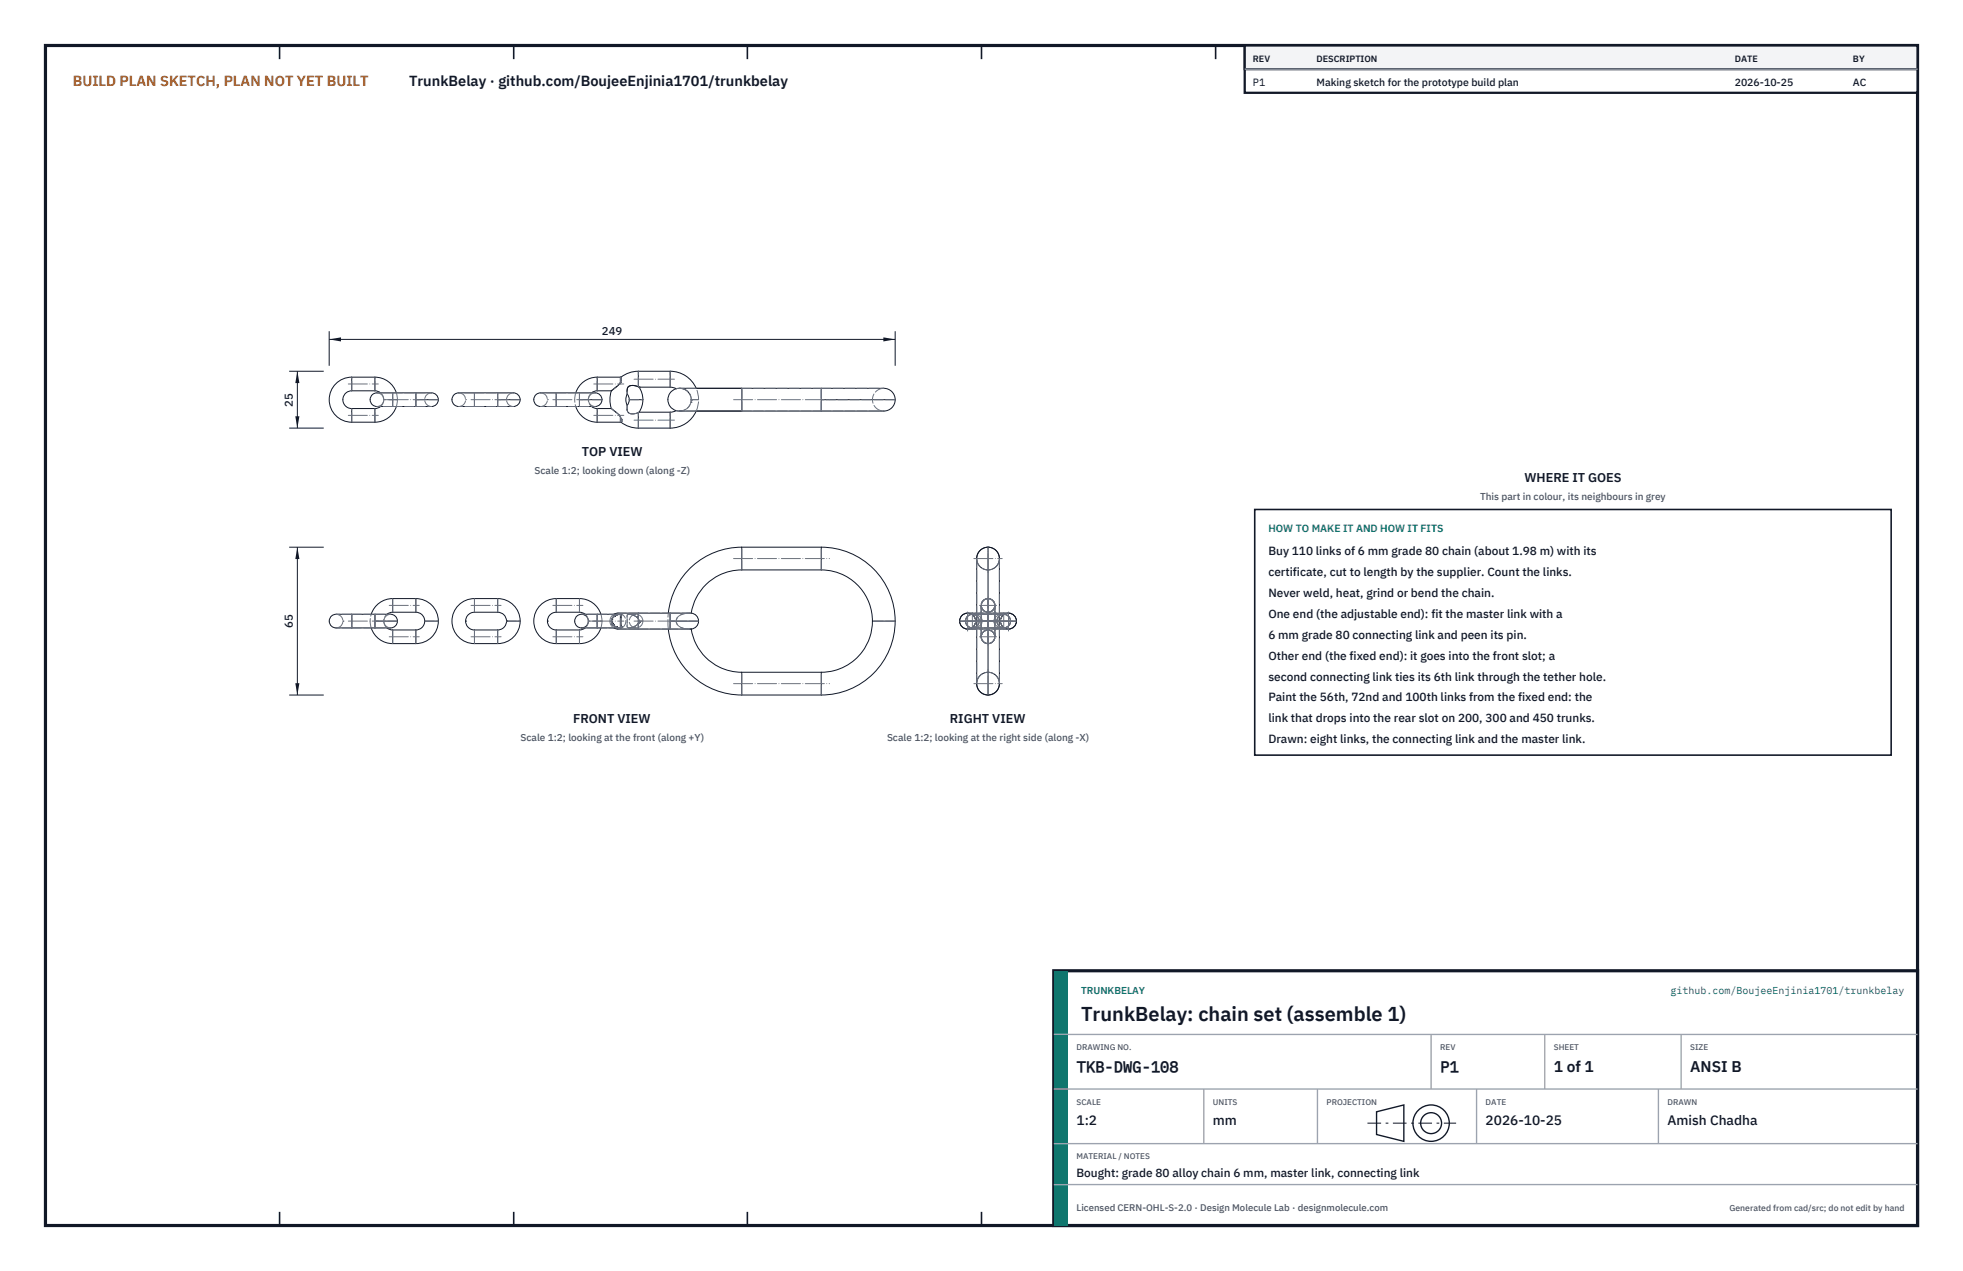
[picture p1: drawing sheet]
<svg xmlns="http://www.w3.org/2000/svg" width="432mm" height="279mm" viewBox="0 0 432 279" stroke-linecap="round" stroke-linejoin="round" font-family="sans-serif">
<path d="M10 10h411.8v259.4h-411.8z" fill="none" stroke="#111827" stroke-width=".7" stroke-linecap="butt"/>
<g fill="none" stroke="#111827" stroke-width=".35">
<path d="M61.5 10v3M113 10v3M164.4 10v3M215.9 10v3M267.4 10v3M318.9 10v3M370.3 10v3M61.5 266.4v3M113 266.4v3M164.4 266.4v3M215.9 266.4v3M267.4 266.4v3"/>
<path d="M318.9 266.4v3M370.3 266.4v3"/>
</g>
<g fill="none" stroke="#111727" stroke-width=".22">
<path d="M75.4 87.9h.1M77.4 89.8v3M77.4 82.9a5 5 0 0 0-5 5 5 5 0 0 0 5 4.9M77.4 82.9v3M77.4 85.9a1.95 1.95 0 0 0-2 2 1.95 1.95 0 0 0 2 1.9M77.4 85.9h5.1M77.4 82.9h5.1M77.4 92.8h5.1M77.4 89.8h5.1M82.5 82.9v3M82.5 82.9a4.9 4.9 0 0 1 4.7 3.5M82.5 89.8v3"/>
<path d="M82.5 85.9l.6 .1 .6 .4M83.7 89.4l-.6 .3-.6 .1M86.4 86.4v3M86.4 86.4h-2.3a2.13 2.13 0 0 0-2.6 1.1 1.68 1.68 0 0 0 2.2 1.9h2.7M86.4 86.4h5.1M86.4 89.4h5.1M87.2 89.4a4.9 4.9 0 0 1-4.7 3.4M91.5 86.4h2.4a2.66 2.66 0 0 1 2.2 .6l.3 .9M91.5 86.4v1.5M91.5 87.9v1.5M91.5 87.9h4.9M96.4 87.9a1.72 1.72 0 0 1-2.2 1.5h-2.7"/>
<path d="M104.4 86.4v3M104.4 86.4h-2.6a1.78 1.78 0 0 0-2.3 1.8 2.05 2.05 0 0 0 2.5 1.2h2.4M104.4 86.4h5.1M104.4 89.4h5.1M109.5 86.4h1.2a6.8 6.8 0 0 1 3.1 .3l.5 .7 .1 .5M109.5 86.4v1.5M109.5 87.9v1.5M109.5 87.9h4.9M114.4 87.9a1.76 1.76 0 0 1-2.3 1.5h-2.6M122.4 86.4v3M122.4 86.4h-2.6a1.77 1.77 0 0 0-2.3 1.8 2.02 2.02 0 0 0 2.4 1.2h2.5M122.4 86.4h5.1"/>
<path d="M122.4 89.4h5.1M126.6 89.4a5 5 0 0 0 4.8 3.4M127.5 86.4h1.2a6.8 6.8 0 0 1 3.1 .3l.5 .7 .1 .5M127.5 86.4v1.5M127.5 87.9v1.5M127.5 87.9h4.9M130.1 89.4l.6 .3 .7 .1M131.4 82.9v3M131.4 82.9a4.9 4.9 0 0 0-4.8 3.5M131.4 89.8v3M131.4 85.9l-.7 .1-.6 .4M131.4 85.9h3.1"/>
<path d="M131.4 82.9h5.1M131.4 92.8h5.1M131.4 89.8h3.1M132.4 87.9a1.76 1.76 0 0 1-2.3 1.5h-2.6M134.5 89.8l1.8 1.5M134.5 85.9l-.3 1.7 .3 2.2M134.7 90h.1M134.8 85.7l-.3 .2M134.8 90.1h.1M135.1 85.4l-.3 .2M135.1 90.3h.1M135.2 90.4h.1"/>
<path d="M135.2 85.3v.1M135.3 90.4l.3 .3M135.8 84.8l-.4 .4M136.1 91.1l.2 .2M136.3 84.4l-.4 .3M136.3 84.4l-1.8 1.5M136.3 91.3l.2 .3M136.3 84.4h.1M136.3 91.4h.1M136.4 91.6h.1M136.5 91.6h.1M136.5 84.1l-.2 .2"/>
<path d="M136.5 84.1l-.2 .3M136.5 84.1h.1M136.5 91.6l.1 1.2M136.5 82.9v1.2M136.5 91.6v1.2M136.5 82.9h.1M136.5 84h.1M136.6 83.8l-.1 .1M136.6 92h.1M136.6 83.7h.1M136.6 82.9l-.1 1.2M136.6 92.8l1.5 .9 2.3 .4"/>
<path d="M136.6 92.8h-.1M136.6 92.1v.2M136.6 92.7h.1M136.6 83.5v.1M136.6 83.5h.1M136.6 92.2h.1M136.6 92.6v.1M136.6 92.6v.2M136.6 92.6h.1M136.6 92.3h.1M136.6 83.2v.1M136.6 92.4v.1"/>
<path d="M136.6 83.4h.1M136.6 83.4v.1M137.9 90h.1M138 90.1v.2M138 89.1a1.37 1.37 0 0 0 .3 1.6 1.37 1.37 0 0 0 1.6 .2l.5-.2M138 86.6a2.75 2.75 0 0 0 0 2.5M138 86.6l.3 .6 .1 .7M138 90.3h.1M138.4 87.9l-.1 .6-.3 .6M138.4 87.9h3M140.4 81.6l-1.7 .3-2.1 1M140.4 90.7v3.4"/>
<path d="M140.4 81.6v3.4M140.4 85l-.3-.1a1.38 1.38 0 0 0-2.1 .8v.9M140.4 85h-.1a1.51 1.51 0 0 0-2.3 .5l-.1 .6M140.4 85l.2 .1M140.4 81.6h7M140.4 94.1h7M140.5 85.1h.1M140.6 85.1h.1M140.6 85.1l.6 1.3 .2 1.5M140.6 90.6l-.2 .1M140.6 85.1h6.8M140.6 90.6h6.8"/>
<path d="M141.4 87.9l-.2 1.4-.6 1.3M147.4 81.6v3.5M147.4 81.6a6.2 6.2 0 0 1 5.7 3.8h10.1M147.4 90.6v3.5M147.4 85.1l1.3 .4M148.7 90.3l.8 .1M148.7 85.5a2.5 2.5 0 0 0-1.8 2.4 2.5 2.5 0 0 0 1.8 2.4M148.7 90.3l-1.3 .3M149.5 85.4a2.55 2.55 0 0 1 2.4 1.6M149.5 85.4l-.8 .1M149.5 85.4h13.7M149.5 90.4h13.7"/>
<path d="M150.2 90.3l-.7 .1M152 88.4h.1M152 88h.1M152.1 87.8v.1M152.1 87.8h.1M163.2 85.4v5M163.2 90.4h-10.1a6.2 6.2 0 0 1-5.7 3.7M163.2 85.4h17.5M163.2 90.4h17.5M180.7 85.4h12.5a3.3 3.3 0 0 1 3.4 1.3l.3 1.2M180.7 85.4v2.5M180.7 87.9v2.5"/>
<path d="M180.7 87.9h16.2M196.9 87.9a2.68 2.68 0 0 1-3.4 2.5h-12.8M75.4 136.5h.1M77.4 135v3M77.4 135h-2.7a1.61 1.61 0 0 0-2 .7 1.61 1.61 0 0 0 .3 2l.9 .3h3.5M77.4 138h5.1M77.4 135h5.1M81.7 138a5 5 0 0 0 4.7 3.5M82.5 135h2.6a2.18 2.18 0 0 1 2.2 1.1l.1 .4M82.5 135v1.5M82.5 136.5h4.9M82.5 136.5v1.5"/>
<path d="M85.1 138l.6 .4 .7 .1M86.4 131.6a5 5 0 0 0-4.7 3.4M86.4 134.6l-.7 .1-.6 .3M86.4 131.6v3M86.4 138.5v3M86.4 134.6h5.1M86.4 131.6h5.1M86.4 138.5h5.1M87.4 136.5a1.78 1.78 0 0 1-2.3 1.5h-2.6M91.5 131.6a4.9 4.9 0 0 1 4.9 4.9M91.5 134.6a1.95 1.95 0 0 1 1.9 1.9M91.5 131.6v3"/>
<path d="M91.5 138.5v3M93.4 136.5a1.95 1.95 0 0 1-1.9 2M93.4 136.5h3M96.4 136.5a4.9 4.9 0 0 1-4.9 5M102.4 136.5h.1M104.4 131.6a4.9 4.9 0 0 0-5 4.9 4.9 4.9 0 0 0 5 5M104.4 134.6a1.95 1.95 0 0 0-2 1.9 1.95 1.95 0 0 0 2 2M104.4 131.6v3M104.4 138.5v3M104.4 134.6h5.1M104.4 131.6h5.1M104.4 138.5h5.1"/>
<path d="M109.5 131.6a4.9 4.9 0 0 1 4.9 4.9M109.5 134.6a1.95 1.95 0 0 1 1.9 1.9M109.5 131.6v3M109.5 138.5v3M111.4 136.5h.1M111.4 136.5a1.95 1.95 0 0 1-1.9 2M111.4 136.5h3M114.4 136.5a4.9 4.9 0 0 1-4.9 5M120.4 136.5h.1M122.4 131.6a4.9 4.9 0 0 0-5 4.9 4.9 4.9 0 0 0 5 5M122.4 134.6a1.95 1.95 0 0 0-2 1.9 1.95 1.95 0 0 0 2 2M122.4 131.6v3"/>
<path d="M122.4 138.5v3M122.4 134.6h5.1M122.4 131.6h5.1M122.4 138.5h5.1M127.5 131.6a4.9 4.9 0 0 1 4.7 3.4M127.5 134.6l.6 .1 .6 .3M127.5 131.6v3M127.5 138.5v3M127.9 135a1.5 1.5 0 0 0-1.5 1.5 1.5 1.5 0 0 0 1.5 1.5M127.9 135h3.5M127.9 138h3.5M127.9 135a1.5 1.5 0 0 1 1.5 1.5 1.5 1.5 0 0 1-1.5 1.5"/>
<path d="M128.7 138l-.6 .4-.6 .1M131.4 135v3M131.4 135l5.1 .1M131.4 138h4.9M132.2 138a4.9 4.9 0 0 1-4.7 3.5M134.5 136.5v.1M134.5 136.6h.1M134.5 136.5h.1M134.5 136.7v.1M134.5 136.3v.1M134.5 136.3h.1M134.5 136.9h.1"/>
<path d="M134.5 136.1v.2M134.6 136.1h.1M134.6 137h.1M134.6 137.1h.1M134.6 137.1v.1M134.6 137.2h.1M134.7 137.2h.1M134.7 135.9l-.1 .1M134.7 137.3l.1 .1M134.8 137.4h.1M134.8 135.7l-.1 .1M134.9 135.6h.1"/>
<path d="M134.9 137.4h.1M134.9 137.5h.1M135 137.5l.1 .1M135 135.5h.1M135 138l.9 .3M135.1 135.5h.1M135.1 137.7h.1M135.2 135.4h.1M135.2 137.7h.1M135.2 135.3v.1M135.3 135.3h.1M135.4 137.8h.1"/>
<path d="M135.5 137.9h.1M135.6 135.2h-.1M135.6 135.2h.1M135.6 137.9h.1M135.7 137.9h.1M135.7 135.1h-.1M135.7 135.1h.1M135.8 135.1h.1M135.8 138h.1M135.9 138h.1M135.9 138.3h4.5M135.9 138.3h.1"/>
<path d="M136.1 138h.1M136.1 135l-.3 .1M136.2 135h.1M136.2 138h.1M136.3 138h.1M136.5 135.1h.1M136.5 138h-.2M136.5 135.1l.1 .2v1.2M136.5 135.1v2.9M136.5 138h.1M136.6 137.9h.1M136.6 135.2h.1"/>
<path d="M136.6 137.8h.1M136.6 136.5v1.2l-.1 .3M136.6 136.5h.1M136.6 135.2v.1M136.6 137.8v.1M136.6 137.4v.4M136.6 135.5v.3M139.2 135.2l.8 .4M139.6 137.7h-.1M139.8 137.6h-.1M140 135.6l.1 .1M140.1 137.4l-.1 .1"/>
<path d="M140.1 135.7h.1M140.1 135.7l.3 .3M140.3 137.2l-.1 .1M140.4 137.1l-.1 .1M140.4 137.1h.1M140.4 134.8v3.5M140.4 134.8h-4.5l-.9 .2M140.4 134.8h7M140.4 138.3h7M140.4 137h.1M140.5 136.9h.1M140.6 136.7h.1"/>
<path d="M147 138.3a16.2 16.2 0 0 0 16.2 14.5M147.4 134.8h4.6M147.4 134.8v1.7M147.4 136.5h6.3M147.4 136.5v1.8M152 134.8a1.75 1.75 0 0 1 1.7 1.7M152 138.3h-4.6M152 138.3a11.2 11.2 0 0 0 11.2 9.5M153.7 136.5a1.75 1.75 0 0 1-1.7 1.8M163.2 120.3a16.2 16.2 0 0 0-16.2 14.5M163.2 125.3a11.2 11.2 0 0 0-11.2 9.5M163.2 120.3v5"/>
<path d="M163.2 125.3h17.5M163.2 120.3h17.5M180.7 120.3a16.3 16.3 0 0 1 16.2 16.2M180.7 125.3a11.2 11.2 0 0 1 11.2 11.2M180.7 120.3v5M191.9 136.5a11.2 11.2 0 0 1-11.2 11.3M191.9 136.5h5M196.9 136.5a16.2 16.2 0 0 1-16.2 16.3M211.1 136.5a1.75 1.75 0 0 0 1.7 1.8M211.1 136.5h3.7M212.8 134.8a1.75 1.75 0 0 1 1.7 1.2l-.3-.8 .2-.2M212.8 134.8a1.75 1.75 0 0 0-1.7 1.7"/>
<path d="M212.8 134.8h2M212.8 138.3h2M214.4 138l-.2-.2 .3-.7a1.75 1.75 0 0 1-1.7 1.2M214.8 122.8a2.5 2.5 0 0 0 2.5 2.5 2.5 2.5 0 0 0 2.5-2.5M214.8 136.5h8.8M214.8 136.5v13.8M214.8 122.8v13.7M217.3 120.3a2.5 2.5 0 0 0-2.5 2.5M217.3 120.3a2.5 2.5 0 0 1 2.5 2.5M217.3 120.3v32.5M219.8 138.3h2M219.8 134.8h2"/>
<path d="M219.8 122.8v27.5M220.3 138l.2-.2-.3-.7a1.75 1.75 0 0 0 1.6 1.2M221.8 134.8a1.75 1.75 0 0 1 1.8 1.7M221.8 134.8a1.75 1.75 0 0 0-1.6 1.2l.3-.8-.2-.2M223.6 136.5a1.75 1.75 0 0 1-1.8 1.8M86.4 141.5h5.1M104.4 141.5h5.1M122.4 141.5h5.1M163.2 147.8v5M163.2 152.8h17.5M163.2 147.8h17.5M180.7 147.8v5"/>
<path d="M214.8 150.3a2.5 2.5 0 0 1 2.5-2.5 2.5 2.5 0 0 1 2.5 2.5M214.8 150.3a2.5 2.5 0 0 0 2.5 2.5M219.8 150.3a2.5 2.5 0 0 1-2.5 2.5"/>
</g>
<g fill="none" stroke="#6a7180" stroke-width=".22" stroke-dasharray="2.1 .5">
<path d="M77.4 92.8v-3M77.4 85.9v-3M82.5 85.9v-3M82.5 92.8v-3M82.9 86.4a1.5 1.5 0 0 1 1.5 1.5 1.5 1.5 0 0 1-1.5 1.5M83.7 86.4l.5 .6 .2 .9M83.7 89.4l.5-.6 .2-.9M84.4 87.9h3M86.4 89.4v-3M86.4 87.9v-1.5M86.4 86.4v3M86.4 89.4v-1.5"/>
<path d="M86.4 86.4h5.1M86.4 86.4h-3.5M86.4 89.4h-3.5M86.4 89.4h5.1M87.2 89.4l.2-1.5M87.4 87.9l-.2-1.5M87.4 87.9h-3M91.5 86.4v3M91.5 89.4v-1.5M91.5 87.9v-1.5M91.5 89.4v-3M91.5 86.4h3.4"/>
<path d="M91.5 89.4h3.4M94.9 89.4a1.5 1.5 0 0 1-1.5-1.5 1.5 1.5 0 0 1 1.5-1.5M96.4 87.9h-4.9M100.9 86.4a1.5 1.5 0 0 1 1.5 1.5 1.5 1.5 0 0 1-1.5 1.5M102.4 87.9h.1M104.4 89.4v-3M104.4 87.9v-1.5M104.4 86.4v3M104.4 89.4v-1.5M104.4 86.4h5.1M104.4 86.4h-3.5M104.4 89.4h-3.5"/>
<path d="M104.4 89.4h5.1M109.5 86.4v3M109.5 89.4v-1.5M109.5 87.9v-1.5M109.5 89.4v-3M109.5 86.4h3.4M109.5 89.4h3.4M111.4 87.9a1.5 1.5 0 0 1 1.5-1.5M111.4 87.9h.1M112.9 89.4a1.5 1.5 0 0 1-1.5-1.5M114.4 87.9h-4.9M118.9 86.4a1.5 1.5 0 0 1 1.5 1.5 1.5 1.5 0 0 1-1.5 1.5"/>
<path d="M120.4 87.9h.1M122.4 86.4h5.1M122.4 87.9v-1.5M122.4 86.4v3M122.4 89.4v-1.5M122.4 89.4v-3M122.4 89.4h5.1M122.4 86.4h-3.5M122.4 89.4h-3.5M126.6 86.4l-.2 1.5 .2 1.5M127.5 89.4v-3M127.5 86.4v3"/>
<path d="M127.5 89.4v-1.5M127.5 87.9v-1.5M127.5 86.4h3.4M127.5 89.4h3.4M129.4 87.9h.1M129.4 87.9a1.5 1.5 0 0 1 1.5-1.5M130.1 86.4a1.95 1.95 0 0 0 0 3M130.9 89.4a1.5 1.5 0 0 1-1.5-1.5M131.4 85.9v-3M131.4 92.8v-3M132.4 87.9h-4.9M134.7 90l-.2-.2"/>
<path d="M134.8 85.7v-.1M134.8 90.1l-.1-.1M135.1 85.4h.1M135.1 90.3l-.3-.2M135.2 90.4l-.1-.1M135.2 85.3l.2-.1M135.3 90.4h-.1M135.8 84.8l.1-.1M136.1 91.1l-.5-.4M136.3 84.4h.1M136.3 84.4v-.1M136.3 91.4v-.1"/>
<path d="M136.4 84.3v-.1M136.4 91.6l-.1-.2M136.5 91.6h-.1M136.5 84.1h.1M136.5 84.1v-1.2M136.5 91.6h.1M136.5 91.6v1.2M136.5 91.6l.1 .4M136.5 84v.1M136.5 83.9v.1M136.6 83.7v.1M136.6 92v.1"/>
<path d="M136.6 82.9v.3M136.6 92.8h.1M136.6 83.6v.1M136.6 83.6h.1M136.6 92.7h.1M136.6 83.5h.1M136.6 92.6h.1M136.6 92.2h.1M136.6 92.3h.1M136.6 83.3v.1M136.6 83.4h.1M136.6 92.3v.1"/>
<path d="M136.6 92.5h.1M136.6 92.5v.1M137.9 86h.1M137.9 90l.1-.9M138 90.1v-.1M138 86.6l-.1-.5M138 90.3h.1M138.4 87.9h3M140.4 94.1v-3.4M140.4 90.7l-.5 .2a1.4 1.4 0 0 1-1.9-.6M140.4 85v-3.4M140.4 85l.1 .1"/>
<path d="M140.6 85.1h.1M140.6 90.6l-.2 .1M147.4 85.1v-3.5M147.4 94.1v-3.5M148.7 90.3l.8 .1M149.5 85.4l-.8 .1M149.5 85.4a2.52 2.52 0 0 1 2.6 2.5M150.2 90.3a2.49 2.49 0 0 0 1.8-1.9M152 88.4v-.4M152 88l.1-.1M152.1 87.8h.1M152.1 87.8l-.2-.8"/>
<path d="M152.1 87.9h.1M152.1 87.9h1.6M152.1 87.9a2.52 2.52 0 0 1-2.6 2.5M153.1 90.4l.4-1 .2-1.5M153.1 85.4h-3.6M153.1 90.4h-3.6M153.7 87.9l-.1-1.1-.5-1.4M153.7 87.9h-1.6M163.2 90.4v-5M163.2 87.9v-2.5M163.2 85.4v5M163.2 90.4v-2.5"/>
<path d="M163.2 85.4h17.5M163.2 90.4h17.5M180.7 85.4v5M180.7 90.4v-2.5M180.7 87.9v-2.5M180.7 90.4v-5M180.7 85.4h13.7M180.7 90.4h13.7M194.4 85.4a2.5 2.5 0 0 0-2.5 2.5 2.5 2.5 0 0 0 2.5 2.5M196.9 87.9h-16.2M73.9 135a1.5 1.5 0 0 1 1.5 1.5 1.5 1.5 0 0 1-1.5 1.5M77.4 138v-3"/>
<path d="M77.4 136.5v-1.5M77.4 135v3M77.4 138v-1.5M77.4 135h5.1M77.4 135h-3.5M77.4 138h-3.5M77.4 138h5.1M81.7 138l-.3-1.5 .3-1.5M82.5 135v3M82.5 138v-1.5M82.5 136.5v-1.5M82.5 138v-3"/>
<path d="M82.5 135h3.4M82.5 138h3.4M85.1 138a1.95 1.95 0 0 1 0-3M85.9 138a1.5 1.5 0 0 1-1.5-1.5 1.5 1.5 0 0 1 1.5-1.5M86.4 134.6v-1.5M86.4 133.1v-1.5M86.4 140v-1.5M87.4 136.5h-4.9M91.5 140v-1.5M91.5 134.6v-1.5M91.5 133.1v-1.5M93.4 136.5h3"/>
<path d="M104.4 134.6v-1.5M104.4 133.1v-1.5M104.4 140v-1.5M109.5 140v-1.5M109.5 134.6v-1.5M109.5 133.1v-1.5M111.4 136.5h3M122.4 140v-1.5M122.4 134.6v-1.5M122.4 133.1v-1.5M127.5 134.6v-1.5M127.5 133.1v-1.5"/>
<path d="M127.5 140v-1.5M128.7 135l.6 .8 .1 .7M128.7 138l.6-.7 .1-.8M129.4 136.5h.1M129.4 136.5h3M131.4 136.5v-1.5M131.4 135h4.9M131.4 135v3M131.4 138v-1.5M131.4 138v-3M131.4 138h4.9M131.4 135h-3.5"/>
<path d="M131.4 138h-3.5M132.2 135l.2 1.5M132.4 136.5h-3M132.4 136.5l-.2 1.5M134.2 136.5l.3 1 .5 .5M134.2 136.5a1.75 1.75 0 0 1 .8-1.5M134.5 136.5a1.75 1.75 0 0 1 1.8-1.5M134.5 136.6h.1M134.5 136.6v.1M134.5 136.4v.1M134.5 136.3h.1M134.5 136.8v.1"/>
<path d="M134.5 136.9h.1M134.6 136.9v.1M134.6 137h.1M134.6 136.1h.1M134.6 136.1h-.1M134.6 137v.1M134.6 137.1h.1M134.6 136h.1M134.6 137.2h.1M134.7 137.2h.1M134.7 137.2v.1M134.7 135.8v.1"/>
<path d="M134.8 137.4h.1M134.9 135.6l-.1 .1M134.9 137.4h.1M134.9 137.4v.1M134.9 137.5h.1M135 135.5l-.1 .1M135 135.5h.1M135.1 135.5h-.1M135.1 135.5h.1M135.1 137.6v.1M135.2 137.7h.1M135.2 135.4l-.1 .1"/>
<path d="M135.2 135.4h.1M135.2 135.3h.1M135.2 137.7l.2 .1M135.3 135.3h-.1M135.3 135.3h.1M135.4 137.8h.1M135.5 137.8h.1M135.5 137.9h.1M135.5 135.2l-.2 .1M135.6 135.2h.1M135.6 137.9h.1M135.6 135.1v.1"/>
<path d="M135.7 137.9h.1M135.7 135.1h.1M135.7 137.9l.1 .1M135.8 135.1h-.1M135.8 135.1h.1M135.8 138h.1M135.9 138h.1M135.9 138h.2M135.9 134.8a1.75 1.75 0 0 1 1.8 1.7 1.75 1.75 0 0 1-1.8 1.8M136 135.1h.1M136.1 138h.1M136.1 135h.1"/>
<path d="M136.2 135h.1M136.2 138h.1M136.3 135h-.1M136.3 138l-.6-.1a1.54 1.54 0 0 1-1.2-1.4M136.3 138h.1M136.3 138h.2M136.5 135.1l.1 .1M136.5 138v-2.9M136.5 135.1l-.2-.1M136.5 138h.1M136.6 137.9h.1M136.6 137.9l-.1 .1"/>
<path d="M136.6 135.2h.1M136.6 137.8v.1M136.6 136.5v.9M136.6 137.8h.1M136.6 135.3h.1M136.6 135.8v.7M136.6 135.3v.2M138.3 138a.51 .51 0 0 1-.3-.8v-1.1a.71 .71 0 0 1 .3-1.1M138.3 135l1.3 .4 .8 .6M138.3 135a.52 .52 0 0 0-.3 .9v1.1a.71 .71 0 0 0 .3 1M138.3 138l1.2-.3M138.3 135h1.6"/>
<path d="M138.3 138h1.6M139.2 135.2l-.9-.2M139.6 137.7l.1-.1M139.8 137.6l.2-.1M139.9 135a1.5 1.5 0 0 0-1.5 1.5 1.5 1.5 0 0 0 1.5 1.5M139.9 138a1.5 1.5 0 0 0 1.5-1.5M140 135.6h.1M140.1 137.4l.1-.1M140.1 135.7h.1M140.2 137.3h.1M140.3 137.2h.1M140.3 135.8h.1"/>
<path d="M140.4 137.1h.1M140.4 138.3v-1.2M140.4 137.1a2.97 2.97 0 0 1-2.1 .9M140.4 136v-1.2M140.4 136.5v-1.7M140.4 134.8v1.2M140.4 136h.1M140.4 137.1v1.2M140.4 138.3v-1.8M140.4 137.1v-.1M140.4 134.8h7M140.4 134.8h-4.5"/>
<path d="M140.4 138.3h-4.5M140.4 138.3h7M140.4 137h.1M140.5 137h.1M140.5 137v-.1M140.5 136.9h.1M140.5 136.9l.1-.2M140.6 136.7h.1M140.6 136.7v-.2M140.6 136.5l-.2-.5M140.6 136.5h.8M140.6 136.5l-.2 .6"/>
<path d="M141.4 136.5h-.8M141.4 136.5a1.5 1.5 0 0 0-1.5-1.5M147 138.3v-3.5M147.4 134.8v3.5M147.4 138.3v-1.8M147.4 136.5v-1.7M147.4 138.3v-3.5M147.4 134.8h4.4M151.8 138.3h-.6a2.33 2.33 0 0 1-2.5-1.8 2.44 2.44 0 0 1 2.8-1.7h.3M151.8 134.8h.2M151.8 134.8h-.6a2.33 2.33 0 0 0-2.5 1.7 2.44 2.44 0 0 0 2.8 1.8h.3M151.8 138.3h-4.4"/>
<path d="M153.7 136.5h-6.3M163.2 125.3v-2.5M163.2 122.8v-2.5M180.7 125.3v-2.5M180.7 122.8v-2.5M196.9 136.5h-5M212.4 136.5a1.5 1.5 0 0 0 1.5 1.5M212.4 136.5h4.9M212.4 136.5a1.5 1.5 0 0 1 1.2-1.4M212.8 138.3a1.75 1.75 0 0 0 1.8-1.8 1.75 1.75 0 0 0-1.8-1.7M212.8 138.3h9M213.6 138a1.5 1.5 0 0 0 1.8-1.5"/>
<path d="M213.6 138a1.5 1.5 0 0 1-1.2-1.5 1.5 1.5 0 0 1 1.2-1.4M213.6 138a1.5 1.5 0 0 1-1.2-1.5M213.9 138a1.5 1.5 0 0 0 1.5-1.5 1.5 1.5 0 0 0-1.5-1.5M213.9 135a1.5 1.5 0 0 0-1.5 1.5M213.9 135l-.3 .1M213.9 138h6.9M214.4 138a1.45 1.45 0 0 0 1.5-.8 1.45 1.45 0 0 0-.4-1.7l-1.1-.5M214.6 136.5l-.1-.5M214.6 136.5h2.7M214.6 136.5l-.1 .6M214.8 135.3v2.4M214.8 137.7l.3 .5 1.1 .1"/>
<path d="M214.8 122.8a2.5 2.5 0 0 0 2.5 2.5 2.5 2.5 0 0 0 2.5-2.5M214.8 136.5h2.5M214.8 135.3v-12.5M214.8 137.7v12.6M215.4 136.5a1.5 1.5 0 0 0-1.5-1.5M215.8 140a1.5 1.5 0 0 0 1.5 1.5M215.8 136.5h3M215.8 133.1a1.5 1.5 0 0 0 1.5 1.5 1.5 1.5 0 0 0 1.5-1.5M215.8 136.5h1.5M215.8 136.5v3.5M215.8 136.5v-3.4M215.8 133.1v6.9"/>
<path d="M216.2 134.8l-1.1 .1-.3 .4M216.2 138.3h1.1M216.2 134.8h-1.4M216.2 138.3h-1.4M217.3 136.5v5M217.3 136.5h-1.5M217.3 131.6a1.5 1.5 0 0 0-1.5 1.5M217.3 131.6v4.9M217.3 136.5h.1M217.3 136.5h2.8M217.3 136.5v-1.5M217.3 135v3"/>
<path d="M217.3 138v-1.5M217.3 136.5h2.5M217.3 136.5v-1.7M217.3 138.3h1.2M217.3 138.3v-1.8M217.3 134.8h-1.1M217.3 136.5h5M217.3 136.5v1.5M217.3 138v-3M217.3 135v1.5M217.3 136.5h1.5M217.3 135h3"/>
<path d="M217.3 138h3M217.3 135h-2.9M217.3 138h-2.9M217.3 138h3.5M217.3 135h3.5M217.3 138h-3.4M217.3 135h-3.4M218.5 138.3l1.1-.1 .2-.5M218.5 134.8h-1.2M218.5 138.3h1.3M218.5 134.8h1.3M218.8 140a1.5 1.5 0 0 0-1.5-1.5 1.5 1.5 0 0 0-1.5 1.5"/>
<path d="M218.8 136.5h-1.5M218.8 133.1a1.5 1.5 0 0 0-1.5-1.5M218.8 136.5v3.5M218.8 136.5v-3.4M218.8 140v-6.9M219.3 136.5a1.5 1.5 0 0 0 1.8 1.5M219.8 137.7v-2.4M219.8 135.3l-.2-.4-1.1-.1M219.8 136.5h-5M219.8 137.7v12.6M219.8 135.3v-12.5M220.1 136.5l.1-.5"/>
<path d="M220.2 137.1l-.1-.6M220.3 135a1.45 1.45 0 0 0-1.5 .9 1.45 1.45 0 0 0 .4 1.7l1.1 .4M220.8 135a1.5 1.5 0 0 0-1.5 1.5M220.8 135a1.5 1.5 0 0 0-1.5 1.5 1.5 1.5 0 0 0 1.5 1.5M220.8 138a1.5 1.5 0 0 0 1.5-1.5M220.8 135h-6.9M221.1 135.1a1.5 1.5 0 0 1 1.2 1.4M221.1 138a1.5 1.5 0 0 0 1.2-1.5 1.5 1.5 0 0 0-1.2-1.4M221.1 135.1l-.3-.1M221.8 134.8a1.75 1.75 0 0 0-1.7 1.7 1.75 1.75 0 0 0 1.7 1.8M221.8 134.8h-9M222.3 136.5a1.5 1.5 0 0 1-1.2 1.5"/>
<path d="M222.3 136.5a1.5 1.5 0 0 0-1.5-1.5M86.4 141.5v-1.5M91.5 141.5v-1.5M104.4 141.5v-1.5M109.5 141.5v-1.5M122.4 141.5v-1.5M127.5 141.5v-1.5M163.2 152.8v-2.5M163.2 150.3v-2.5M180.7 150.3v-2.5M180.7 152.8v-2.5M217.3 141.5a1.5 1.5 0 0 0 1.5-1.5"/>
<path d="M219.8 150.3a2.5 2.5 0 0 0-2.5-2.5 2.5 2.5 0 0 0-2.5 2.5"/>
</g>
<g fill="none" stroke="#6a7180" stroke-width=".22" stroke-dasharray="4.2 .5 0 .5">
<path d="M76.6 91.3h6.6M76.6 84.4h6.6M85.6 87.9h6.6M103.6 87.9h6.6M121.6 87.9h6.6M130.6 91.3h6.6M130.6 84.4h6.6M139.5 92.4h8.9M139.5 83.4h8.9M161.4 87.9h21.1M76.6 136.5h6.6M85.6 140h6.6"/>
<path d="M85.6 133.1h6.6M103.6 140h6.6M103.6 133.1h6.6M121.6 140h6.6M121.6 133.1h6.6M130.6 136.5h6.6M139.5 136.5h8.9M161.4 122.8h21.1M211.1 136.5h3.9M212 136.5h3.8M212.8 138.7v-4.4M213.9 138.4v-3.7"/>
<path d="M214.2 122.8h6.3M215.5 140h3.7M215.5 133.1h3.7M217.3 135v-3.8M217.3 125.9v-5.6M218.9 136.5h3.8M219.6 136.5h4M220.8 138.4v-3.7M221.8 138.7v-4.4M161.4 150.3h21.1M214.2 150.3h6.3M217.3 152.8v-5.6"/>
<path d="M217.3 141.9v-3.8"/>
</g>
<path d="M72.4 72.8v7.6M72.4 74.6h124.5M196.9 72.8v7.6" fill="none" stroke="#111827" stroke-width=".22"/>
<path d="M72.4 74.6l2.6-.4v.9zM194.3 74.2v.9l2.6-.5z" fill="#111827"/>
<path d="M63.6 81.6h7.6M63.6 94.1h7.6M65.4 81.6v12.5" fill="none" stroke="#111827" stroke-width=".22"/>
<path d="M65.4 81.6l-.4 2.6h.9zM65 91.5h.9l-.5 2.6z" fill="#111827"/>
<path d="M63.6 120.3h7.6M65.4 120.3v32.5M63.6 152.8h7.6" fill="none" stroke="#111827" stroke-width=".22"/>
<path d="M65.4 120.3l-.4 2.6h.9zM65 150.2h.9l-.5 2.6z" fill="#111827"/>
<path d="M276 112h140v54h-140z" fill="#fff" stroke="#111827" stroke-width=".35"/>
<path d="M273.8 10h148v10.4h-148z" fill="#fff" stroke="#111827" stroke-width=".5"/>
<path d="M273.8 10h148v5.2h-148z" fill="#f3f4f6" stroke="#111827" stroke-width=".5"/>
<path d="M273.8 15.2h148" fill="none" stroke="#9ca3af" stroke-width=".3"/>
<path d="M231.8 213.4h190v56h-190z" fill="#fff" stroke="#111827" stroke-width=".7" stroke-linecap="butt"/>
<path d="M231.8 213.4h3v56h-3z" fill="#0f766e"/>
<path d="M231.8 227.4h190M231.8 239.4h190M264.8 239.4v12M289.8 239.4v12M314.8 227.4v12M324.8 239.4v12M339.8 227.4v12M364.8 239.4v12M369.8 227.4v12M231.8 251.4h190M231.8 260.4h190" fill="none" stroke="#9ca3af" stroke-width=".3"/>
<g fill="none" stroke="#111827" stroke-width=".3">
<path d="M302.8 244.4l6-1.5v8l-6-1.5z"/>
<circle cx="314.8" cy="246.9" r="4"/>
<circle cx="314.8" cy="246.9" r="2.3"/>
</g>
<path d="M300.8 246.9h19.5" fill="none" stroke="#111827" stroke-width=".22" stroke-dasharray="3 1 .6 1" stroke-linecap="butt"/>
<text font-size="4.4" fill="#111827" x="237.8" y="224.4">TrunkBelay: chain set (assemble 1)</text>
<g font-size="3.4" fill="#111827">
<text x="236.8" y="235.6">TKB-DWG-108</text>
<text x="316.8" y="235.6">P1</text>
<text x="341.8" y="235.6">1 of 1</text>
<text x="371.8" y="235.6">ANSI B</text>
</g>
<text font-size="3.2" fill="#b45309" x="16" y="19">BUILD PLAN SKETCH, PLAN NOT YET BUILT</text>
<text font-size="3.2" fill="#111827" x="90" y="19">TrunkBelay · github.com/BoujeeEnjinia1701/trunkbelay</text>
<g font-size="3" fill="#111827">
<text x="236.8" y="247.2">1:2</text>
<text x="266.8" y="247.2">mm</text>
<text x="326.8" y="247.2">2026-10-25</text>
<text x="366.8" y="247.2">Amish Chadha</text>
</g>
<g font-size="2.8" fill="#111827">
<text x="128" y="100.2">TOP VIEW</text>
<text x="335.3" y="106">WHERE IT GOES</text>
<text x="126" y="158.9">FRONT VIEW</text>
<text x="208.9" y="158.9">RIGHT VIEW</text>
</g>
<g font-size="2.6" fill="#111827">
<text x="279" y="122">Buy 110 links of 6 mm grade 80 chain (about 1.98 m) with its</text>
<text x="279" y="126.6">certificate, cut to length by the supplier. Count the links.</text>
<text x="279" y="131.2">Never weld, heat, grind or bend the chain.</text>
<text x="279" y="135.8">One end (the adjustable end): fit the master link with a</text>
<text x="279" y="140.4">6 mm grade 80 connecting link and peen its pin.</text>
<text x="279" y="145">Other end (the fixed end): it goes into the front slot; a</text>
<text x="279" y="149.6">second connecting link ties its 6th link through the tether hole.</text>
<text x="279" y="154.2">Paint the 56th, 72nd and 100th links from the fixed end: the</text>
<text x="279" y="158.8">link that drops into the rear slot on 200, 300 and 450 trunks.</text>
<text x="279" y="163.4">Drawn: eight links, the connecting link and the master link.</text>
<text x="236.8" y="258.8">Bought: grade 80 alloy chain 6 mm, master link, connecting link</text>
</g>
<g font-size="2.5" fill="#111827">
<text x="132.4" y="73.6">249</text>
<text x="64.4" y="89.4" transform="rotate(-90 64.4 89.4)">25</text>
<text x="64.4" y="138" transform="rotate(-90 64.4 138)">65</text>
</g>
<g font-size="2.3" fill="#111827">
<text x="275.6" y="18.8">P1</text>
<text x="289.6" y="18.8">Making sketch for the prototype build plan</text>
<text x="381.6" y="18.8">2026-10-25</text>
<text x="407.6" y="18.8">AC</text>
</g>
<text font-size="2.3" fill="#0f766e" x="279" y="117">HOW TO MAKE IT AND HOW IT FITS</text>
<g font-size="2.2" fill="#4b5563">
<text x="117.6" y="104.2">Scale 1:2; looking down (along -Z)</text>
<text x="325.6" y="110">This part in colour, its neighbours in grey</text>
<text x="114.5" y="162.9">Scale 1:2; looking at the front (along +Y)</text>
<text x="195.1" y="162.9">Scale 1:2; looking at the right side (along -X)</text>
</g>
<g font-size="2.2" fill="#0f766e">
<text x="237.8" y="218.4">TRUNKBELAY</text>
<text x="367.4" y="218.4">github.com/BoujeeEnjinia1701/trunkbelay</text>
</g>
<text font-size="2.1" fill="#4b5563" x="236.8" y="266.2">Licensed CERN-OHL-S-2.0 · Design Molecule Lab · designmolecule.com</text>
<g font-size="2" fill="#111827">
<text x="275.6" y="13.6">REV</text>
<text x="289.6" y="13.6">DESCRIPTION</text>
<text x="381.6" y="13.6">DATE</text>
<text x="407.6" y="13.6">BY</text>
</g>
<text font-size="1.9" fill="#4b5563" x="380.4" y="266.2">Generated from cad/src; do not edit by hand</text>
<g font-size="1.8" fill="#4b5563">
<text x="236.8" y="230.8">DRAWING NO.</text>
<text x="316.8" y="230.8">REV</text>
<text x="341.8" y="230.8">SHEET</text>
<text x="371.8" y="230.8">SIZE</text>
<text x="236.8" y="242.8">SCALE</text>
<text x="266.8" y="242.8">UNITS</text>
<text x="291.8" y="242.8">PROJECTION</text>
<text x="326.8" y="242.8">DATE</text>
<text x="366.8" y="242.8">DRAWN</text>
<text x="236.8" y="254.8">MATERIAL / NOTES</text>
</g>
</svg>
